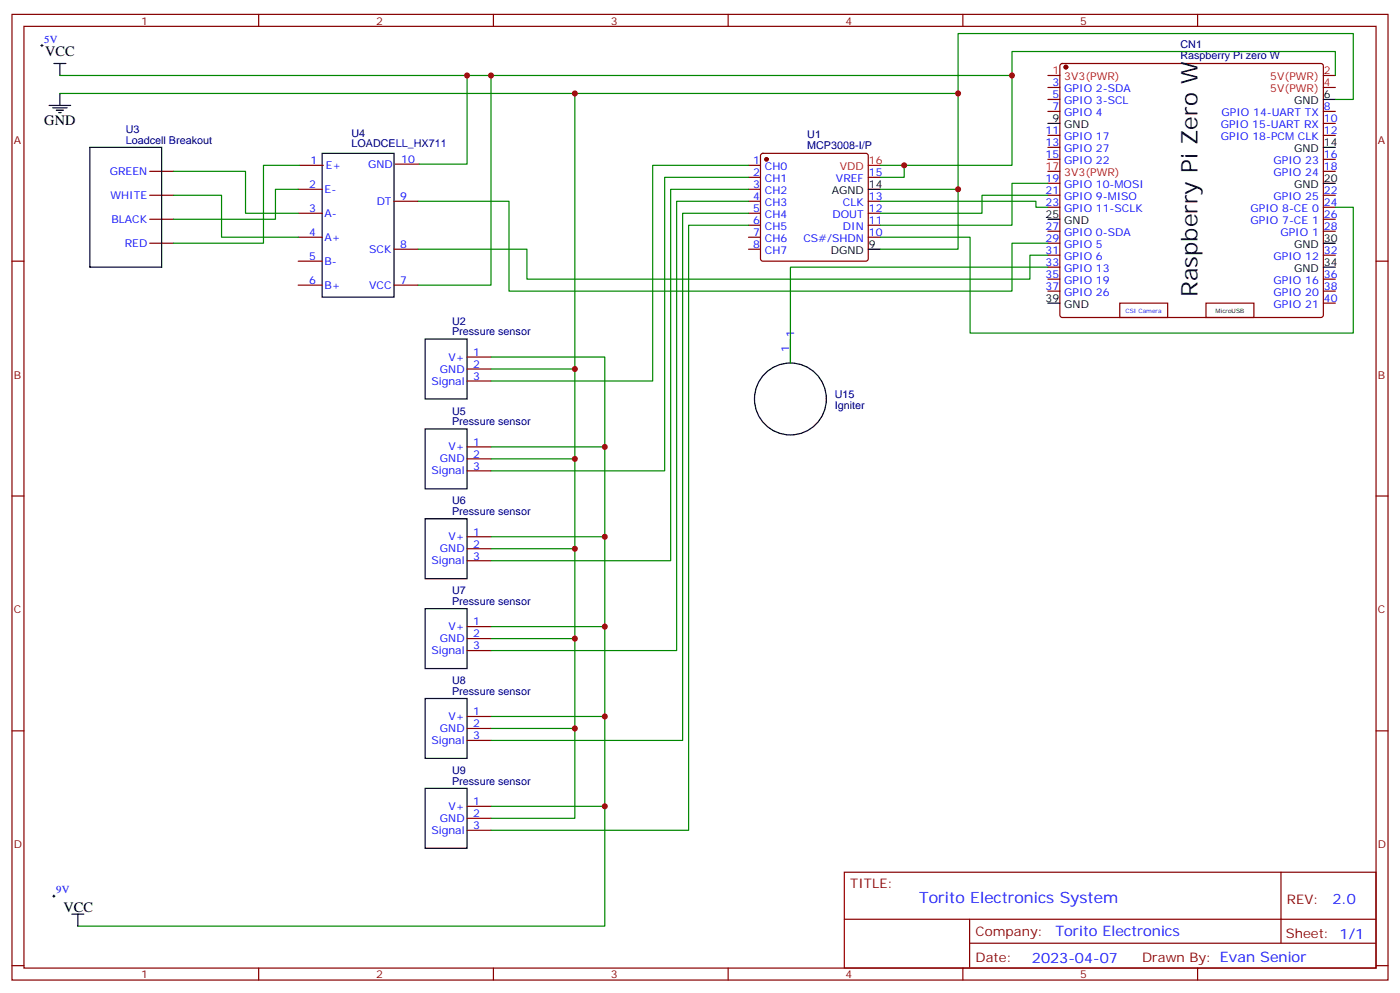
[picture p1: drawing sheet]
<svg xmlns="http://www.w3.org/2000/svg" width="412mm" height="292mm" viewBox="0 0 412 292" stroke-linecap="round" stroke-linejoin="round" font-family="sans-serif">
<g fill="none" stroke="#870000" stroke-width=".35">
<path d="M3.5 4.2h405.4v284.4h-405.4zM7.1 7.8h398.2v277.2h-398.2zM76.2 4.2v3.6M145.3 4.2v3.6M214.5 4.2v3.6M283.6 4.2v3.6M312.4 18.9l.5-.2h76.2l.5 .2 .2 .5v73.4l-.2 .5-.5 .2h-76.2l-.5-.2-.2-.5v-73.4zM352.8 4.2v3.6M308.7 22.2h3.5M308.7 25.8h3.5M308.7 29.3h3.5M308.7 32.8h3.5"/>
<path d="M308.7 39.9h3.5M389.8 22.2h3.5M389.8 25.8h3.5M389.8 32.8h3.5M389.8 39.9h3.5M389.8 36.3h3.5M44.1 50.4h7.1M44.1 57.5h7.1M87.8 55.7h7.1M88.2 48.7h7M116.1 59.3h7M116.4 48.3h7.1"/>
<path d="M220.5 48.7h3.5M220.5 52.2h3.5M220.5 55.7h3.5M220.5 59.3h3.5M224.2 45.4l.5-.2h30.4l.5 .2 .2 .5v30.3l-.3 .5-.4 .2h-30.4l-.5-.2-.2-.5v-30.3zM255.8 52.2h3.5M255.8 59.3h3.5M308.7 43.4h3.5M308.7 46.9h3.5M308.7 50.4h3.5M308.7 54h3.5M308.7 57.5h3.5"/>
<path d="M389.8 46.9h3.5M389.8 50.4h3.5M389.8 57.5h3.5M3.5 76.9h3.6M44.1 71.6h7.1M44.1 64.6h7.1M87.8 76.9h7.1M87.8 62.8h7.1M87.8 69.8h7.1M116.1 73.4h7M220.5 62.8h3.5M220.5 66.3h3.5"/>
<path d="M220.5 69.8h3.5M220.5 73.4h3.5M255.8 62.8h3.5M255.8 66.3h3.5M255.8 69.8h3.5M308.7 61h3.5M308.7 68.1h3.5M308.7 71.6h3.5M308.7 75.1h3.5M308.7 78.7h3.5M389.8 61h3.5M389.8 68.1h3.5"/>
<path d="M389.8 75.1h3.5M389.8 64.6h3.5M405.3 76.9h3.6M87.8 84h7.1M116.1 84h7M232.8 99.8v7.1M308.7 82.2h3.5M308.7 85.7h3.5M329.8 89.3h14.2v4.2h-14.2zM355.2 89.3h14.2v4.2h-14.2zM389.8 82.2h3.5M389.8 85.7h3.5"/>
<path d="M389.8 89.3h3.5M137.6 105.1h7M137.6 108.7h7M137.6 112.2h7M137.6 131.6h7M137.6 135.1h7M137.6 138.6h7M3.5 146h3.6M137.6 158h7M405.3 146h3.6M137.6 161.6h7M137.6 165.1h7"/>
<path d="M137.6 184.5h7M137.6 188h7M137.6 191.6h7M3.5 215.2h3.6M137.6 211h7M137.6 214.5h7M137.6 218h7M405.3 215.2h3.6M137.6 237.4h7M137.6 240.9h7M137.6 244.5h7M248.7 256.8h156.6v28.2h-156.6z"/>
<path d="M377.3 256.8v20.9M248.7 270.7h156.5M285.6 277.7h119.6M285.6 270.7v14.1M3.5 284.3h3.6M76.2 285v3.6M145.3 285v3.6M214.5 285v3.6M283.6 285v3.6M352.8 285v3.6M405.3 284.3h3.6"/>
</g>
<g fill="#870000" stroke="#870000" stroke-width=".35">
<circle cx="314" cy="19.8" r=".53"/>
<circle cx="225.8" cy="46.9" r=".53"/>
</g>
<g fill="none" stroke="#000" stroke-width=".35">
<path d="M15.9 18.7h3.5M17.6 18.7v3.5M14.5 31h6.3M15.5 31.8h4.3M16.6 32.5h2.1M17.3 33.2h.7M17.6 27.5v3.5M308.7 36.3h3.5M389.8 29.3h3.5M26.5 43.4h21.1v35.3h-21.1zM94.9 45.2h21.2v42.3h-21.2zM255.8 55.7h3.5"/>
<path d="M389.8 54h3.5M389.8 43.4h3.5M255.8 73.4h3.5M308.7 64.6h3.5M389.8 78.7h3.5M389.8 71.6h3.5M125.2 99.8h12.4v17.7h-12.4zM308.7 89.3h3.5M125.2 126.3h12.4v17.6h-12.4zM125.2 152.8h12.4v17.6h-12.4zM125.2 179.2h12.4v17.6h-12.4zM125.2 205.7h12.4v17.6h-12.4z"/>
<path d="M125.2 232.1h12.4v17.7h-12.4zM21.2 269.2h3.5M22.9 269.2v3.5"/>
<circle cx="232.8" cy="117.5" r="10.6"/>
</g>
<g fill="none" stroke="#008700" stroke-width=".35">
<path d="M17.6 27.5h264.6v-17.6h116.4v19.4h-5.3M17.6 22.2h280.5M137.6 22.2v26.1h-14.1M144.6 22.2v61.8h-21.5M169.3 27.5v81.2h-24.7M282.2 27.5v45.9h-22.9M298.1 22.2v26.5h-38.8M298.1 22.2v-7h95.2v7M51.2 57.5h14.1v12.3h22.5M51.2 50.4h21.1v12.4h15.5M87.8 55.7h-6.7v8.9h-29.9M88.2 48.7h-10.6v22.9h-26.4"/>
<path d="M123.1 59.3h26.8v26.4h148.2v-14.1h10.6M220.5 48.7h-28.2v63.5h-47.7M220.5 52.2h-24.7v86.4h-51.2M220.5 55.7h-22.9v109.4h-53M220.5 59.3h-21.2v132.3h-54.7M259.3 59.3h45.9v1.7h3.5M259.3 55.7h22.9M266.3 48.7v3.5h-7M308.7 57.5h-19.4v5.3h-30M308.7 54h-10.6v12.3h-38.8M123.1 73.4h32.1v8.8h148.2v-7.1h5.3M220.5 62.8h-19.4v155.2h-56.5"/>
<path d="M220.5 66.3h-17.7v178.2h-58.2M308.7 78.7h-75.9v28.2M393.3 61h5.3v37.1h-112.8v-28.3h-26.5M144.6 105.1h33.6v167.6h-155.3M169.3 108.7v132.2h-24.7M144.6 131.6h33.6M144.6 135.1h24.7M144.6 158h33.6M144.6 161.6h24.7M144.6 188h24.7M144.6 184.5h33.6M144.6 214.5h24.7"/>
<path d="M144.6 211h33.6M144.6 237.4h33.6"/>
</g>
<path d="M255.8 48.7h3.5" fill="none" stroke="#f00" stroke-width=".35"/>
<path d="M12 13.4h.7M12.3 13.1v.7M15.5 263.9h.7M15.9 263.5v.7" fill="none" stroke="#000" stroke-width=".29"/>
<g fill="#c00">
<circle cx="298.1" cy="22.2" r=".88"/>
<circle cx="266.3" cy="48.7" r=".88"/>
<circle cx="282.2" cy="27.5" r=".88"/>
<circle cx="282.2" cy="55.7" r=".88"/>
<circle cx="144.6" cy="22.2" r=".88"/>
<circle cx="137.6" cy="22.2" r=".88"/>
<circle cx="169.3" cy="27.5" r=".88"/>
<circle cx="169.3" cy="108.7" r=".88"/>
<circle cx="169.3" cy="135.1" r=".88"/>
<circle cx="169.3" cy="161.6" r=".88"/>
<circle cx="169.3" cy="188" r=".88"/>
<circle cx="169.3" cy="214.5" r=".88"/>
<circle cx="178.2" cy="131.6" r=".88"/>
<circle cx="178.2" cy="158" r=".88"/>
<circle cx="178.2" cy="184.5" r=".88"/>
<circle cx="178.2" cy="211" r=".88"/>
<circle cx="178.2" cy="237.4" r=".88"/>
</g>
<text font-size="6.7" x="352.8" y="87.5" transform="rotate(-90 352.8 87.5)">Raspberry Pi Zero W</text>
<text font-size="4.6" fill="#00f" x="270.8" y="265.8">Torito Electronics System</text>
<g font-size="4.2">
<text x="13.3" y="16.6">VCC</text>
<text x="13.1" y="36.7">GND</text>
<text x="18.7" y="268.5">VCC</text>
</g>
<g font-size="4.2" fill="#00f">
<text x="392.5" y="266.1">2.0</text>
<text x="310.9" y="275.6">Torito Electronics</text>
<text x="304" y="283.4">2023-04-07</text>
</g>
<g font-size="3.9" fill="#800">
<text x="250.5" y="261.4">TITLE:</text>
<text x="379.1" y="266.1">REV:</text>
<text x="287.4" y="275.6">Company:</text>
<text x="378.7" y="276.2">Sheet: 1/1</text>
<text x="287.4" y="283.3">Date:</text>
<text x="336.4" y="283.4">Drawn By: Evan Senior</text>
</g>
<g font-size="3.2" fill="#800">
<text x="41.6" y="7.2">1</text>
<text x="110.8" y="7.2">2</text>
<text x="179.9" y="7.2">3</text>
<text x="249.1" y="7.2">4</text>
<text x="318.2" y="7.2">5</text>
<text x="4.1" y="42.3">A</text>
<text x="405.9" y="42.3">A</text>
<text x="4.1" y="111.5">B</text>
<text x="405.9" y="111.5">B</text>
<text x="4.1" y="180.6">C</text>
<text x="405.9" y="180.6">C</text>
<text x="4.1" y="249.8">D</text>
<text x="405.9" y="249.8">D</text>
<text x="41.6" y="288">1</text>
<text x="110.8" y="288">2</text>
<text x="179.9" y="288">3</text>
<text x="249.1" y="288">4</text>
<text x="318.2" y="288">5</text>
</g>
<g font-size="3.2" fill="#00f">
<text x="13.1" y="12.5">5V</text>
<text x="310" y="25.4">3</text>
<text x="310" y="28.9">5</text>
<text x="313.5" y="27.2">GPIO 2-SDA</text>
<text x="310" y="32.5">7</text>
<text x="313.5" y="30.7">GPIO 3-SCL</text>
<text x="313.5" y="34.2">GPIO 4</text>
<text x="359.8" y="34.2">GPIO 14-UART TX</text>
<text x="390" y="36">10</text>
<text x="390" y="32.5">8</text>
<text x="308" y="39.5">11</text>
<text x="313.5" y="41.3">GPIO 17</text>
<text x="359.6" y="37.7">GPIO 15-UART RX</text>
<text x="359.6" y="41.3">GPIO 18-PCM CLK</text>
<text x="390" y="39.5">12</text>
<text x="118.2" y="48">10</text>
<text x="308" y="43">13</text>
<text x="308" y="46.6">15</text>
<text x="313.5" y="44.8">GPIO 27</text>
<text x="390" y="46.6">16</text>
<text x="32.3" y="51.5">GREEN</text>
<text x="91.5" y="48.3">1</text>
<text x="96" y="49.7">E+</text>
<text x="108.4" y="49.4">GND</text>
<text x="221.8" y="48.3">1</text>
<text x="221.8" y="51.9">2</text>
<text x="225.3" y="50.1">CH0</text>
<text x="225.3" y="53.6">CH1</text>
<text x="246.3" y="53.6">VREF</text>
<text x="255.9" y="51.9">15</text>
<text x="308" y="53.6">19</text>
<text x="313.5" y="48.3">GPIO 22</text>
<text x="375.2" y="51.9">GPIO 24</text>
<text x="375.2" y="48.3">GPIO 23</text>
<text x="390" y="50.1">18</text>
<text x="32.6" y="58.6">WHITE</text>
<text x="91.1" y="55.4">2</text>
<text x="95.6" y="56.8">E-</text>
<text x="117.8" y="58.9">9</text>
<text x="221.8" y="55.4">3</text>
<text x="221.8" y="58.9">4</text>
<text x="225.3" y="57.1">CH2</text>
<text x="255.9" y="58.9">13</text>
<text x="308" y="57.1">21</text>
<text x="313.5" y="55.4">GPIO 10-MOSI</text>
<text x="313.5" y="58.9">GPIO 9-MISO</text>
<text x="375.2" y="58.9">GPIO 25</text>
<text x="390" y="57.1">22</text>
<text x="32.9" y="65.6">BLACK</text>
<text x="91.1" y="62.4">3</text>
<text x="95.6" y="63.9">A-</text>
<text x="111" y="60.3">DT</text>
<text x="221.8" y="62.4">5</text>
<text x="221.8" y="66">6</text>
<text x="225.3" y="60.7">CH3</text>
<text x="225.3" y="64.2">CH4</text>
<text x="245.2" y="64.2">DOUT</text>
<text x="248.3" y="60.7">CLK</text>
<text x="255.9" y="66">11</text>
<text x="255.9" y="62.4">12</text>
<text x="308" y="60.7">23</text>
<text x="313.5" y="62.4">GPIO 11-SCLK</text>
<text x="368.4" y="66">GPIO 7-CE 1</text>
<text x="368.4" y="62.4">GPIO 8-CE 0</text>
<text x="390" y="64.2">26</text>
<text x="390" y="60.7">24</text>
<text x="91.1" y="69.5">4</text>
<text x="95.6" y="70.9">A+</text>
<text x="221.8" y="69.5">7</text>
<text x="225.3" y="67.7">CH5</text>
<text x="225.3" y="71.3">CH6</text>
<text x="236.7" y="71.3">CS#/SHDN</text>
<text x="248.3" y="67.7">DIN</text>
<text x="255.9" y="69.5">10</text>
<text x="308" y="67.7">27</text>
<text x="308" y="71.3">29</text>
<text x="313.5" y="69.5">GPIO 0-SDA</text>
<text x="377.2" y="69.5">GPIO 1</text>
<text x="390" y="67.7">28</text>
<text x="36.7" y="72.7">RED</text>
<text x="91.1" y="76.6">5</text>
<text x="95.6" y="78">B-</text>
<text x="108.8" y="74.4">SCK</text>
<text x="117.8" y="73">8</text>
<text x="221.8" y="73">8</text>
<text x="225.3" y="74.8">CH7</text>
<text x="308" y="74.8">31</text>
<text x="313.5" y="73">GPIO 5</text>
<text x="313.5" y="76.6">GPIO 6</text>
<text x="375.2" y="76.6">GPIO 12</text>
<text x="390" y="74.8">32</text>
<text x="91.1" y="83.6">6</text>
<text x="117.8" y="83.6">7</text>
<text x="308" y="78.3">33</text>
<text x="308" y="81.8">35</text>
<text x="313.5" y="80.1">GPIO 13</text>
<text x="313.5" y="83.6">GPIO 19</text>
<text x="375.2" y="83.6">GPIO 16</text>
<text x="390" y="81.8">36</text>
<text x="95.6" y="85">B+</text>
<text x="108.8" y="85">VCC</text>
<text x="308" y="85.4">37</text>
<text x="313.5" y="87.1">GPIO 26</text>
<text x="375.2" y="87.1">GPIO 20</text>
<text x="390" y="88.9">40</text>
<text x="390" y="85.4">38</text>
<text x="375.2" y="90.7">GPIO 21</text>
<text x="233.9" y="99.1" transform="rotate(-90 233.9 99.1)">1</text>
<text x="132.1" y="106.2">V+</text>
<text x="139.3" y="104.8">1</text>
<text x="232.5" y="103.6" transform="rotate(-90 232.5 103.6)">1</text>
<text x="127.1" y="113.2">Signal</text>
<text x="129.6" y="109.7">GND</text>
<text x="139.3" y="108.3">2</text>
<text x="139.3" y="111.8">3</text>
<text x="139.3" y="131.2">1</text>
<text x="129.6" y="136.2">GND</text>
<text x="132.1" y="132.6">V+</text>
<text x="139.3" y="134.8">2</text>
<text x="127.1" y="139.7">Signal</text>
<text x="139.3" y="138.3">3</text>
<text x="132.1" y="159.1">V+</text>
<text x="139.3" y="157.7">1</text>
<text x="139.3" y="161.2">2</text>
<text x="127.1" y="166.2">Signal</text>
<text x="129.6" y="162.6">GND</text>
<text x="139.3" y="164.7">3</text>
<text x="132.1" y="185.6">V+</text>
<text x="139.3" y="184.1">1</text>
<text x="129.6" y="189.1">GND</text>
<text x="139.3" y="187.7">2</text>
<text x="139.3" y="191.2">3</text>
<text x="127.1" y="192.6">Signal</text>
<text x="129.6" y="215.5">GND</text>
<text x="132.1" y="212">V+</text>
<text x="139.3" y="210.6">1</text>
<text x="139.3" y="214.1">2</text>
<text x="127.1" y="219.1">Signal</text>
<text x="139.3" y="217.7">3</text>
<text x="132.1" y="238.5">V+</text>
<text x="139.3" y="237.1">1</text>
<text x="127.1" y="245.5">Signal</text>
<text x="129.6" y="242">GND</text>
<text x="139.3" y="240.6">2</text>
<text x="139.3" y="244.1">3</text>
<text x="16.6" y="263">9V</text>
</g>
<g font-size="3.2" fill="#000080">
<text x="347.7" y="17.3">Raspberry Pi zero W</text>
<text x="347.7" y="14.1">CN1</text>
<text x="37.1" y="39.2">U3</text>
<text x="103.6" y="40.2">U4</text>
<text x="237.8" y="40.6">U1</text>
<text x="37.1" y="42.3">Loadcell Breakout</text>
<text x="103.6" y="43.4">LOADCELL_HX711</text>
<text x="237.8" y="43.7">MCP3008-I/P</text>
<text x="133.2" y="95.6">U2</text>
<text x="133.2" y="98.8">Pressure sensor</text>
<text x="245.9" y="117.1">U15</text>
<text x="133.2" y="125.2">Pressure sensor</text>
<text x="133.2" y="122.1">U5</text>
<text x="245.9" y="120.4">Igniter</text>
<text x="133.2" y="148.5">U6</text>
<text x="133.2" y="151.7">Pressure sensor</text>
<text x="133.2" y="178.2">Pressure sensor</text>
<text x="133.2" y="175">U7</text>
<text x="133.2" y="201.4">U8</text>
<text x="133.2" y="204.6">Pressure sensor</text>
<text x="133.2" y="227.8">U9</text>
<text x="133.2" y="231.1">Pressure sensor</text>
</g>
<g font-size="3.2" fill="#f00">
<text x="310" y="21.9">1</text>
<text x="313.5" y="23.6">3V3(PWR)</text>
<text x="374.2" y="23.6">5V(PWR)</text>
<text x="390" y="21.9">2</text>
<text x="374.2" y="27.2">5V(PWR)</text>
<text x="390" y="25.4">4</text>
<text x="247.4" y="50.1">VDD</text>
<text x="255.9" y="48.3">16</text>
<text x="308" y="50.1">17</text>
<text x="313.5" y="51.9">3V3(PWR)</text>
</g>
<g font-size="3.2">
<text x="390" y="28.9">6</text>
<text x="310" y="36">9</text>
<text x="381.2" y="30.7">GND</text>
<text x="313.5" y="37.7">GND</text>
<text x="381.2" y="44.8">GND</text>
<text x="390" y="43">14</text>
<text x="390" y="53.6">20</text>
<text x="245" y="57.1">AGND</text>
<text x="255.9" y="55.4">14</text>
<text x="381.2" y="55.4">GND</text>
<text x="308" y="64.2">25</text>
<text x="313.5" y="66">GND</text>
<text x="390" y="71.3">30</text>
<text x="244.7" y="74.8">DGND</text>
<text x="255.9" y="73">9</text>
<text x="381.2" y="73">GND</text>
<text x="381.2" y="80.1">GND</text>
<text x="390" y="78.3">34</text>
<text x="308" y="88.9">39</text>
<text x="313.5" y="90.7">GND</text>
</g>
<text font-size="1.8" fill="#00f" x="331.6" y="92.1">CSI Camera</text>
<text font-size="1.8" x="358.1" y="92.1">MicroUSB</text>
</svg>
